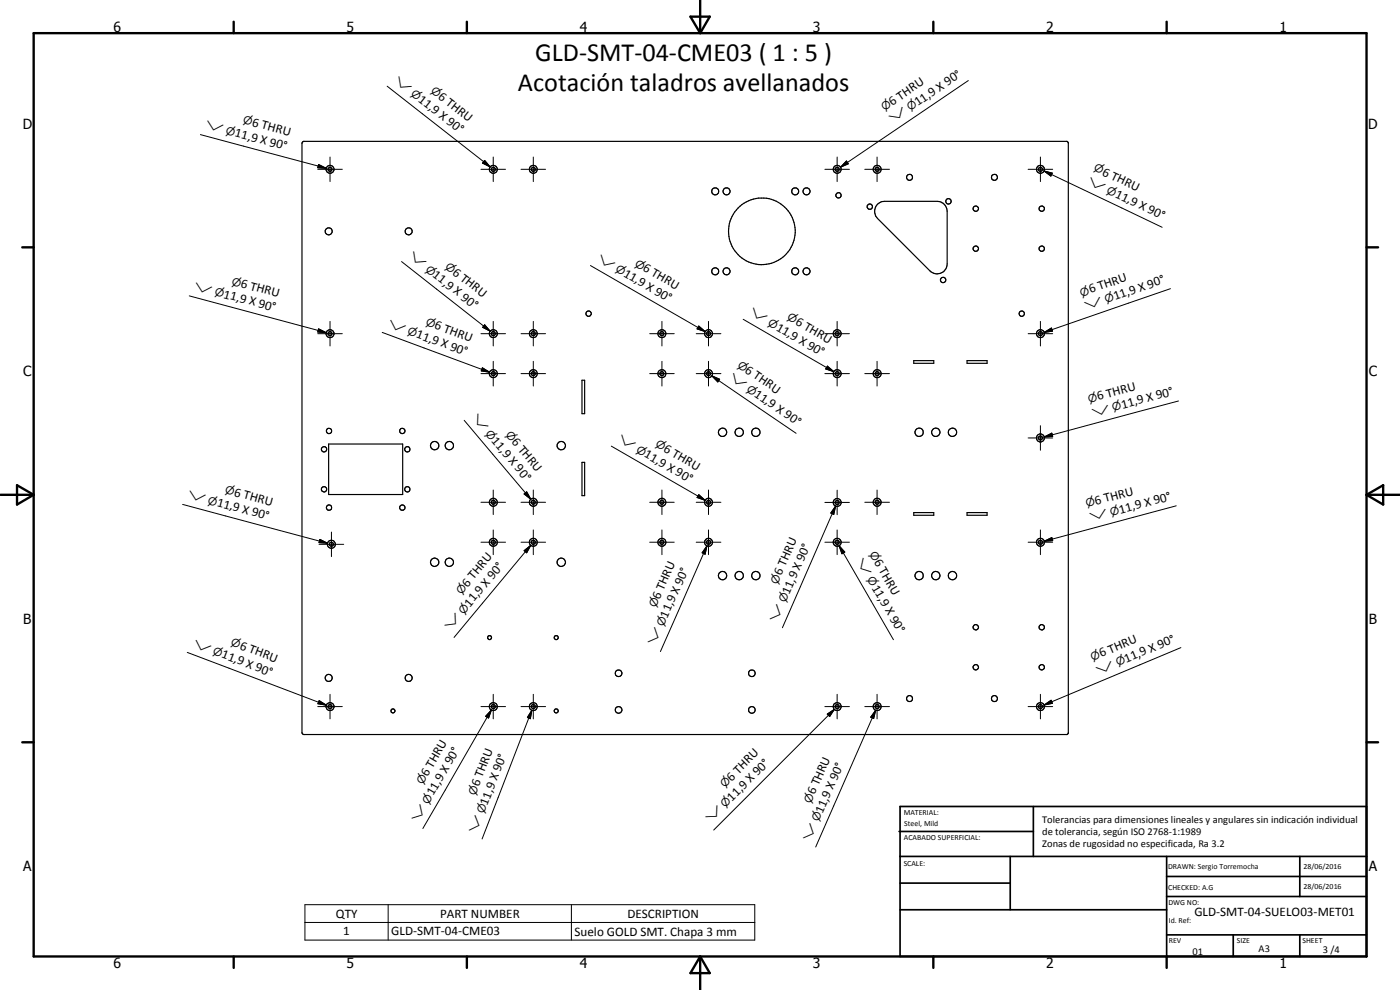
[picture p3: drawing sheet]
<svg xmlns="http://www.w3.org/2000/svg" width="420mm" height="297mm" viewBox="0 0 420 297" stroke-linecap="round" stroke-linejoin="round" font-family="sans-serif">
<g fill="none" stroke="#000" stroke-width=".35">
<path d="M90.8 42.7l.3-.3h229.1l.4 .4-.1 177.3-.3 .3-229.3-.1-.3-.5zM263.6 61.1l1.1-.6 .8-.1h15.8a3 3 0 0 1 3 3v15.8a3 3 0 0 1-1.9 2.7 3 3 0 0 1-3.3-.6l-15.8-15.8a3.1 3.1 0 0 1 .3-4.4zM174.7 114.1h.8v10h-.8zM274.2 108.2h6v.8h-6zM290.2 108.2h6v.8h-6zM98.6 133.2h22.3v15.2h-22.3zM174.7 138.7h.8v10h-.8zM274.2 153.8h6v.8h-6zM290.2 153.8h6v.8h-6z"/>
<circle cx="99" cy="50.8" r=".59"/>
<circle cx="99" cy="50.8" r="1.19"/>
<circle cx="148" cy="50.8" r=".61"/>
<circle cx="148" cy="50.8" r="1.2"/>
<circle cx="160" cy="50.8" r=".59"/>
<circle cx="160" cy="50.8" r="1.19"/>
<circle cx="214.6" cy="57.4" r="1.06"/>
<circle cx="218" cy="57.4" r="1.04"/>
<circle cx="238.7" cy="57.4" r="1.05"/>
<circle cx="242" cy="57.4" r="1.04"/>
<circle cx="251.2" cy="50.8" r=".6"/>
<circle cx="251.3" cy="50.8" r="1.2"/>
<circle cx="251.6" cy="58.6" r=".8"/>
<circle cx="263.2" cy="50.8" r="1.2"/>
<circle cx="263.2" cy="50.8" r=".61"/>
<circle cx="273" cy="53.2" r=".89"/>
<circle cx="298.5" cy="53.2" r=".9"/>
<circle cx="312.3" cy="50.8" r="1.2"/>
<circle cx="312.3" cy="50.8" r=".59"/>
<circle cx="98.6" cy="69.4" r="1.06"/>
<circle cx="122.6" cy="69.4" r="1.05"/>
<circle cx="228.6" cy="69.4" r="10"/>
<circle cx="261" cy="62" r=".81"/>
<circle cx="284.7" cy="60.4" r=".8"/>
<circle cx="292.8" cy="62.6" r=".81"/>
<circle cx="292.8" cy="74.6" r=".81"/>
<circle cx="312.6" cy="62.6" r=".81"/>
<circle cx="312.6" cy="74.6" r=".78"/>
<circle cx="176.6" cy="94.1" r=".79"/>
<circle cx="214.6" cy="81.4" r="1.05"/>
<circle cx="218.1" cy="81.4" r="1.06"/>
<circle cx="238.7" cy="81.4" r="1.04"/>
<circle cx="242.1" cy="81.4" r="1.06"/>
<circle cx="283" cy="84" r=".8"/>
<circle cx="306.6" cy="94.1" r=".8"/>
<circle cx="99" cy="100.1" r=".59"/>
<circle cx="99" cy="100.1" r="1.19"/>
<circle cx="148" cy="100.1" r="1.18"/>
<circle cx="148" cy="112.1" r="1.2"/>
<circle cx="148" cy="100.1" r=".6"/>
<circle cx="148" cy="112.1" r=".6"/>
<circle cx="160" cy="112.1" r="1.2"/>
<circle cx="160" cy="100.1" r=".6"/>
<circle cx="160" cy="100.1" r="1.18"/>
<circle cx="160.1" cy="112.1" r=".62"/>
<circle cx="198.6" cy="100.1" r="1.2"/>
<circle cx="198.6" cy="112.1" r="1.2"/>
<circle cx="198.6" cy="100.1" r=".6"/>
<circle cx="198.7" cy="112.1" r=".6"/>
<circle cx="212.6" cy="100.1" r="1.19"/>
<circle cx="212.6" cy="112.1" r="1.19"/>
<circle cx="212.6" cy="112.1" r=".6"/>
<circle cx="212.7" cy="100.1" r=".6"/>
<circle cx="251.2" cy="100.1" r=".61"/>
<circle cx="251.3" cy="112.1" r="1.2"/>
<circle cx="251.3" cy="100.1" r="1.19"/>
<circle cx="251.3" cy="112.1" r=".61"/>
<circle cx="263.2" cy="112.1" r="1.2"/>
<circle cx="263.2" cy="112.1" r=".6"/>
<circle cx="312.3" cy="100.1" r="1.2"/>
<circle cx="312.3" cy="100.1" r=".59"/>
<circle cx="97.2" cy="134.8" r=".81"/>
<circle cx="98.8" cy="129.3" r=".79"/>
<circle cx="120.7" cy="129.3" r=".8"/>
<circle cx="122.2" cy="134.8" r=".78"/>
<circle cx="130.5" cy="133.7" r="1.25"/>
<circle cx="134.9" cy="133.7" r="1.25"/>
<circle cx="168.5" cy="133.7" r="1.25"/>
<circle cx="216.8" cy="129.7" r="1.26"/>
<circle cx="221.8" cy="129.7" r="1.26"/>
<circle cx="226.8" cy="129.7" r="1.26"/>
<circle cx="275.8" cy="129.7" r="1.25"/>
<circle cx="280.8" cy="129.7" r="1.26"/>
<circle cx="285.8" cy="129.7" r="1.25"/>
<circle cx="312.3" cy="131.4" r=".6"/>
<circle cx="312.3" cy="131.4" r="1.2"/>
<circle cx="97.3" cy="146.8" r=".79"/>
<circle cx="98.7" cy="152.3" r=".8"/>
<circle cx="120.7" cy="152.3" r=".81"/>
<circle cx="122.3" cy="146.8" r=".8"/>
<circle cx="148" cy="150.7" r=".6"/>
<circle cx="148" cy="150.7" r="1.2"/>
<circle cx="160" cy="150.7" r="1.21"/>
<circle cx="160" cy="150.7" r=".6"/>
<circle cx="198.6" cy="150.7" r=".6"/>
<circle cx="198.6" cy="150.7" r="1.19"/>
<circle cx="212.6" cy="150.7" r="1.2"/>
<circle cx="212.7" cy="150.7" r=".59"/>
<circle cx="251.2" cy="150.8" r=".62"/>
<circle cx="251.3" cy="150.8" r="1.19"/>
<circle cx="263.2" cy="150.7" r="1.2"/>
<circle cx="263.2" cy="150.7" r=".6"/>
<circle cx="99.4" cy="163.3" r="1.2"/>
<circle cx="99.4" cy="163.3" r=".6"/>
<circle cx="130.4" cy="168.7" r="1.26"/>
<circle cx="134.8" cy="168.7" r="1.26"/>
<circle cx="148" cy="162.7" r=".61"/>
<circle cx="148.1" cy="162.7" r="1.2"/>
<circle cx="160" cy="162.7" r=".6"/>
<circle cx="160" cy="162.7" r="1.19"/>
<circle cx="168.4" cy="168.7" r="1.25"/>
<circle cx="198.6" cy="162.7" r=".61"/>
<circle cx="198.6" cy="162.7" r="1.2"/>
<circle cx="212.6" cy="162.7" r="1.18"/>
<circle cx="212.6" cy="162.7" r=".6"/>
<circle cx="216.8" cy="172.7" r="1.24"/>
<circle cx="221.8" cy="172.7" r="1.24"/>
<circle cx="226.8" cy="172.7" r="1.25"/>
<circle cx="251.2" cy="162.7" r=".61"/>
<circle cx="251.3" cy="162.7" r="1.2"/>
<circle cx="275.8" cy="172.7" r="1.24"/>
<circle cx="280.8" cy="172.7" r="1.26"/>
<circle cx="285.8" cy="172.7" r="1.26"/>
<circle cx="312.3" cy="162.7" r="1.2"/>
<circle cx="312.3" cy="162.7" r=".6"/>
<circle cx="146.9" cy="191.3" r=".59"/>
<circle cx="166.9" cy="191.3" r=".61"/>
<circle cx="292.8" cy="188.2" r=".81"/>
<circle cx="312.6" cy="188.2" r=".79"/>
<circle cx="98.6" cy="203.4" r="1.05"/>
<circle cx="99" cy="212" r="1.2"/>
<circle cx="99" cy="212" r=".61"/>
<circle cx="117.9" cy="213.3" r=".6"/>
<circle cx="122.6" cy="203.4" r="1.07"/>
<circle cx="148" cy="212" r=".61"/>
<circle cx="148" cy="212" r="1.2"/>
<circle cx="160.1" cy="212" r="1.19"/>
<circle cx="160.1" cy="212" r=".62"/>
<circle cx="166.9" cy="213.3" r=".61"/>
<circle cx="185.6" cy="213" r="1.01"/>
<circle cx="185.6" cy="202" r="1"/>
<circle cx="225.6" cy="213" r="1"/>
<circle cx="225.7" cy="202" r=".99"/>
<circle cx="251.2" cy="212" r=".6"/>
<circle cx="251.3" cy="212" r="1.2"/>
<circle cx="263.2" cy="212" r=".62"/>
<circle cx="263.2" cy="212" r="1.2"/>
<circle cx="273" cy="209.6" r=".9"/>
<circle cx="292.8" cy="200.2" r=".81"/>
<circle cx="298.4" cy="209.6" r=".91"/>
<circle cx="312.2" cy="212" r=".61"/>
<circle cx="312.3" cy="212" r="1.19"/>
<circle cx="312.6" cy="200.2" r=".79"/>
</g>
<g fill="none" stroke="#000" stroke-width=".71">
<path d="M10.1 9.9h400v277.1h-400zM70.1 6.5v3.4M140.1 6.5v3.4M207.2 5h5.8l-2.9 4.9zM210.1 0v9.9M280.1 6.5v3.4M350.1 6.5v3.4M6.7 74.2h3.4M410.1 74.2h3.5M.1 148.5h10M5.1 145.6l5 2.9-5 2.9zM410.1 148.5h10"/>
<path d="M410.1 148.5l5-2.9v5.8zM6.7 222.7h3.4M410.1 222.7h3.5M70.1 287v3.4M140.1 287v3.4M210.1 287v10M210.1 287l2.9 5h-5.8zM280.1 287v3.4M350.1 287v3.4"/>
</g>
<g fill="none" stroke="#000" stroke-width=".51">
<path d="M269.8 249.5h40.3M270.1 242h140v45h-140zM270.1 257h140M303.2 257v16M310.1 242v15M350.1 257v30M390.1 257v12M270.1 265h33.1M270.1 273h80M350.1 269h60M350.1 263h60M350.1 280.5h60"/>
<path d="M370.1 280.5v6.5M390.1 280.5v6.5"/>
</g>
<g fill="none" stroke="#000" stroke-width=".3">
<path d="M116.2 25.9l30.9 24.2M290.6 24.2l-38.3 26M60.1 40.4l37.8 10.1M95.4 50.8h7.3M95.6 49.4l2.3 1.1-2.5-.2zM99 47.1v7.4M144.3 50.8h7.4M145.4 48.1l1.7 2-2.3-1.2zM148 47.1v7.4M156.4 50.8h7.3M160.1 47.1v7.4M247.6 50.8h7.3"/>
<path d="M251.2 47.1v7.4M254 48.3l.6 .8-2.3 1.1zM259.5 50.8h7.4M263.2 47.1v7.4M308.6 50.8h7.3M312.2 47.1v7.4M313.3 51.3l2.5 .6-.4 .9zM313.3 51.3l35.5 16.9M120.5 78.5l26.6 20.9M177.2 79.7l34.4 19.8M56.8 88.8l41.1 11M95.6 98.7l2.3 1.1-2.5-.2z"/>
<path d="M99 96.4v7.4M114.7 99.7l32.2 12M145.4 97.5l1.7 1.9-2.2-1.2zM148 96.4v7.4M160.1 96.4v7.4M198.7 96.4v7.4M209.7 97.8l1.9 1.7-2.4-.8zM212.6 96.4v7.4M223 95.8l27.2 15.7M251.2 96.4v7.4M312.2 96.4v7.4M313.4 99.7l2.1-1.3 .4 1z"/>
<path d="M351.3 86.6l-37.9 13.1M95.4 100.1h7.3M144.3 100.1h7.4M144.3 112.1h7.4M144.8 110.4l2.1 1.3-2.5-.4zM148 108.4v7.4M156.4 100.1h7.3M156.4 112.1h7.3M160.1 108.4v7.4M195 100.1h7.3M195 112.1h7.3M198.7 108.4v7.4"/>
<path d="M208.9 100.1h7.5M208.9 112.1h7.5M212.6 108.4v7.4M213.6 112.8l2.4 1-.6 .8zM213.6 112.8l25.3 17.2M247.6 100.1h7.3M247.6 112.1h7.3M248.3 109.9l1.9 1.6-2.4-.8zM251.2 108.4v7.4M259.5 112.1h7.4M263.2 108.4v7.4M308.6 100.1h7.3"/>
<path d="M139.3 126.1l20 23.7M183.5 133.9l28.1 16.2M308.6 131.4h7.3M312.2 127.7v7.4M313.4 131.1l2.3-1.1 .2 .9zM353.7 120.3l-40.3 10.8M54.8 151.3l43.5 11.7M99.5 159.6v7.4M144.3 150.7h7.4M148 147v7.4M148 159v7.4M156.4 150.7h7.3"/>
<path d="M157.3 148.2l.8-.6 1.2 2.2zM160.1 147v7.4M160.1 159v7.4M195 150.7h7.3M198.7 147v7.4M198.7 159v7.4M208.9 150.7h7.5M209.7 148.4l1.9 1.7-2.4-.8zM212.6 147v7.4M212.6 159v7.4M247.6 150.7h7.3M250.8 151.8l-.6 2.5-.9-.4z"/>
<path d="M250.8 151.8l-16 36.5M251.2 147.1v7.3M251.2 159v7.4M259.5 150.7h7.4M263.2 147v7.4M312.2 159v7.4M353 151.8l-39.6 10.6M95.7 163.3h7.5M96 161.8l2.3 1.2-2.6-.2zM144.3 162.7h7.4M156.4 162.7h7.3M157.3 165.2l2-1.6-1.2 2.3z"/>
<path d="M159.3 163.6l-23 27.7M195 162.7h7.3M208.9 162.7h7.5M212.2 163.8l-.6 2.5-.9-.4zM212.2 163.8l-14 31.7M247.6 162.7h7.3M251.8 163.7l1.7 2-.8 .5zM251.8 163.7l16.3 28.2M308.6 162.7h7.3M313.4 162.4l2.3-1.1 .2 .9zM56.2 195.7l41.7 15.9M354.4 194.3l-41.1 17.2"/>
<path d="M95.4 212h7.3M95.8 210.2l2.1 1.4-2.5-.4zM99 208.3v7.4M144.3 212h7.4M147.5 213l-.9 2.4-.9-.5zM147.5 213l-20.6 35.6M148 208.3v7.4M156.4 212h7.3M159.6 213.1l-.4 2.5-.9-.3zM159.6 213.1l-14.9 38.6M160.1 208.3v7.4M247.6 212h7.3"/>
<path d="M248.3 214.2l2.1-1.3-1.4 2.1zM250.4 212.9l-36.2 36.1M251.2 208.3v7.4M259.5 212h7.4M262.8 213.1l-.6 2.5-.9-.4zM262.8 213.1l-18 41M263.2 208.3v7.4M308.6 212h7.3M312.2 208.3v7.4M313.3 211.5l2.2-1.4 .3 .9zM91.5 271.4h135v10.7h-135zM91.5 276.8h135"/>
<path d="M116.5 271.4v10.7M171.5 271.4v10.7"/>
</g>
<g fill="#000">
<path d="M95.6 49.4l2.3 1.1-2.5-.2zM145.4 48.1l1.7 2-2.3-1.2zM254 48.3l.6 .8-2.3 1.1zM313.3 51.3l2.5 .6-.4 .9zM95.6 98.7l2.3 1.1-2.5-.2zM145.4 97.5l1.7 1.9-2.2-1.2zM209.7 97.8l1.9 1.7-2.4-.8zM313.4 99.7l2.1-1.3 .4 1zM144.8 110.4l2.1 1.3-2.5-.4zM213.6 112.8l2.4 1-.6 .8zM248.3 109.9l1.9 1.6-2.4-.8zM313.4 131.1l2.3-1.1 .2 .9z"/>
<path d="M157.3 148.2l.8-.6 1.2 2.2zM209.7 148.4l1.9 1.7-2.4-.8zM250.8 151.8l-.6 2.5-.9-.4zM96 161.8l2.3 1.2-2.6-.2zM157.3 165.2l2-1.6-1.2 2.3zM212.2 163.8l-.6 2.5-.9-.4zM251.8 163.7l1.7 2-.8 .5zM313.4 162.4l2.3-1.1 .2 .9zM95.8 210.2l2.1 1.4-2.5-.4zM147.5 213l-.9 2.4-.9-.5zM159.6 213.1l-.4 2.5-.9-.3zM248.3 214.2l2.1-1.3-1.4 2.1z"/>
<path d="M262.8 213.1l-.6 2.5-.9-.4zM313.3 211.5l2.2-1.4 .3 .9z"/>
</g>
<g font-size="7.9">
<text x="160.6" y="18.3">GLD-SMT-04-CME03 ( 1 : 5 )</text>
<text x="155.4" y="27.3">Acotación taladros avellanados</text>
</g>
<g font-size="4.2">
<text x="34" y="9.6">6</text>
<text x="104" y="9.6">5</text>
<text x="174" y="9.6">4</text>
<text x="244" y="9.6">3</text>
<text x="314" y="9.6">2</text>
<text x="384" y="9.6">1</text>
<text x="6.8" y="38.7">D</text>
<text x="410.6" y="38.7">D</text>
<text x="7" y="112.9">C</text>
<text x="410.8" y="112.9">C</text>
<text x="7" y="187.1">B</text>
<text x="410.8" y="187.1">B</text>
<text x="7" y="261.4">A</text>
<text x="410.8" y="261.4">A</text>
<text x="34" y="290.4">6</text>
<text x="104" y="290.4">5</text>
<text x="174" y="290.4">4</text>
<text x="244" y="290.4">3</text>
<text x="314" y="290.4">2</text>
<text x="384" y="290.4">1</text>
</g>
<g font-size="3.9">
<text x="131.3" y="29.4" transform="rotate(38 131.3 29.4)">6 THRU</text>
<text x="125.3" y="30.3" transform="rotate(38 125.3 30.3)">11,9 X 90°</text>
<text x="267.7" y="31.8" transform="rotate(-34 267.7 31.8)">6 THRU</text>
<text x="275.5" y="31.9" transform="rotate(-34 275.5 31.9)">11,9 X 90°</text>
<text x="70.3" y="40.9" transform="rotate(15 70.3 40.9)">11,9 X 90°</text>
<text x="75.5" y="37.8" transform="rotate(15 75.5 37.8)">6 THRU</text>
<text x="330.6" y="52.4" transform="rotate(25 330.6 52.4)">6 THRU</text>
<text x="334.5" y="59" transform="rotate(25 334.5 59)">11,9 X 90°</text>
<text x="129.6" y="82.9" transform="rotate(38 129.6 82.9)">11,9 X 90°</text>
<text x="135.6" y="82.1" transform="rotate(38 135.6 82.1)">6 THRU</text>
<text x="186.9" y="82.8" transform="rotate(30 186.9 82.8)">11,9 X 90°</text>
<text x="192.7" y="81.1" transform="rotate(30 192.7 81.1)">6 THRU</text>
<text x="66.9" y="89.3" transform="rotate(15 66.9 89.3)">11,9 X 90°</text>
<text x="72.1" y="86.1" transform="rotate(15 72.1 86.1)">6 THRU</text>
<text x="327.2" y="88.1" transform="rotate(-19 327.2 88.1)">6 THRU</text>
<text x="334.6" y="90.1" transform="rotate(-19 334.6 90.1)">11,9 X 90°</text>
<text x="124.7" y="101.2" transform="rotate(20 124.7 101.2)">11,9 X 90°</text>
<text x="130.2" y="98.6" transform="rotate(20 130.2 98.6)">6 THRU</text>
<text x="232.7" y="98.9" transform="rotate(30 232.7 98.9)">11,9 X 90°</text>
<text x="238.5" y="97.2" transform="rotate(30 238.5 97.2)">6 THRU</text>
<text x="223.4" y="111.6" transform="rotate(34 223.4 111.6)">6 THRU</text>
<text x="226.2" y="118.7" transform="rotate(34 226.2 118.7)">11,9 X 90°</text>
<text x="329.6" y="120.1" transform="rotate(-15 329.6 120.1)">6 THRU</text>
<text x="336.8" y="122.6" transform="rotate(-15 336.8 122.6)">11,9 X 90°</text>
<text x="147.4" y="132.3" transform="rotate(50 147.4 132.3)">11,9 X 90°</text>
<text x="153.4" y="132.7" transform="rotate(50 153.4 132.7)">6 THRU</text>
<text x="193.1" y="136.9" transform="rotate(30 193.1 136.9)">11,9 X 90°</text>
<text x="199" y="135.3" transform="rotate(30 199 135.3)">6 THRU</text>
<text x="70.1" y="148.7" transform="rotate(15 70.1 148.7)">6 THRU</text>
<text x="64.9" y="151.8" transform="rotate(15 64.9 151.8)">11,9 X 90°</text>
<text x="328.9" y="151.5" transform="rotate(-15 328.9 151.5)">6 THRU</text>
<text x="336.2" y="154.1" transform="rotate(-15 336.2 154.1)">11,9 X 90°</text>
<text x="234.5" y="172.8" transform="rotate(-66 234.5 172.8)">6 THRU</text>
<text x="262.2" y="168.6" transform="rotate(60 262.2 168.6)">6 THRU</text>
<text x="140.3" y="176.3" transform="rotate(-50 140.3 176.3)">6 THRU</text>
<text x="236.8" y="178.4" transform="rotate(-66 236.8 178.4)">11,9 X 90°</text>
<text x="261.6" y="176.3" transform="rotate(60 261.6 176.3)">11,9 X 90°</text>
<text x="141" y="182.3" transform="rotate(-50 141 182.3)">11,9 X 90°</text>
<text x="197.9" y="180" transform="rotate(-66 197.9 180)">6 THRU</text>
<text x="200.2" y="185.6" transform="rotate(-66 200.2 185.6)">11,9 X 90°</text>
<text x="66.3" y="197.2" transform="rotate(21 66.3 197.2)">11,9 X 90°</text>
<text x="71.7" y="194.6" transform="rotate(21 71.7 194.6)">6 THRU</text>
<text x="330.5" y="197.3" transform="rotate(-23 330.5 197.3)">6 THRU</text>
<text x="338" y="198.9" transform="rotate(-23 338 198.9)">11,9 X 90°</text>
<text x="128.3" y="233.2" transform="rotate(-60 128.3 233.2)">6 THRU</text>
<text x="130" y="239" transform="rotate(-60 130 239)">11,9 X 90°</text>
<text x="143.7" y="236.3" transform="rotate(-69 143.7 236.3)">6 THRU</text>
<text x="219.5" y="234.5" transform="rotate(-45 219.5 234.5)">6 THRU</text>
<text x="244.5" y="238.6" transform="rotate(-66 244.5 238.6)">6 THRU</text>
<text x="146.2" y="241.7" transform="rotate(-69 146.2 241.7)">11,9 X 90°</text>
<text x="219.7" y="240.5" transform="rotate(-45 219.7 240.5)">11,9 X 90°</text>
<text x="246.8" y="244.2" transform="rotate(-66 246.8 244.2)">11,9 X 90°</text>
<text x="100.8" y="275.4">QTY</text>
<text x="132.1" y="275.4">PART NUMBER</text>
<text x="188.3" y="275.4">DESCRIPTION</text>
<text x="358.5" y="275">GLD-SMT-04-SUELO03-MET01</text>
<text x="103" y="280.7">1</text>
<text x="117.4" y="280.7">GLD-SMT-04-CME03</text>
<text x="172.4" y="280.8">Suelo GOLD SMT. Chapa 3 mm</text>
</g>
<g font-size="3.3">
<text x="118.1" y="24.7" transform="rotate(38 118.1 24.7)">w</text>
<text x="123.1" y="28.6" transform="rotate(38 123.1 28.6)">n</text>
<text x="129.1" y="27.7" transform="rotate(38 129.1 27.7)">n</text>
<text x="265.4" y="33.4" transform="rotate(-34 265.4 33.4)">n</text>
<text x="273.1" y="33.4" transform="rotate(-34 273.1 33.4)">n</text>
<text x="61.5" y="38.5" transform="rotate(15 61.5 38.5)">w</text>
<text x="67.6" y="40.2" transform="rotate(15 67.6 40.2)">n</text>
<text x="72.8" y="37" transform="rotate(15 72.8 37)">n</text>
<text x="267.9" y="37" transform="rotate(-34 267.9 37)">w</text>
<text x="328.1" y="51.1" transform="rotate(25 328.1 51.1)">n</text>
<text x="326.2" y="55.1" transform="rotate(25 326.2 55.1)">w</text>
<text x="331.9" y="57.8" transform="rotate(25 331.9 57.8)">n</text>
<text x="122.5" y="77.3" transform="rotate(38 122.5 77.3)">w</text>
<text x="127.5" y="81.2" transform="rotate(38 127.5 81.2)">n</text>
<text x="133.4" y="80.3" transform="rotate(38 133.4 80.3)">n</text>
<text x="179" y="78.2" transform="rotate(30 179 78.2)">w</text>
<text x="184.5" y="81.4" transform="rotate(30 184.5 81.4)">n</text>
<text x="190.3" y="79.7" transform="rotate(30 190.3 79.7)">n</text>
<text x="58.1" y="87" transform="rotate(15 58.1 87)">w</text>
<text x="64.3" y="88.6" transform="rotate(15 64.3 88.6)">n</text>
<text x="69.4" y="85.4" transform="rotate(15 69.4 85.4)">n</text>
<text x="324.6" y="89" transform="rotate(-19 324.6 89)">n</text>
<text x="224.8" y="94.4" transform="rotate(30 224.8 94.4)">w</text>
<text x="236.1" y="95.8" transform="rotate(30 236.1 95.8)">n</text>
<text x="326" y="93.1" transform="rotate(-19 326 93.1)">w</text>
<text x="332" y="91" transform="rotate(-19 332 91)">n</text>
<text x="116.2" y="98" transform="rotate(20 116.2 98)">w</text>
<text x="122.1" y="100.2" transform="rotate(20 122.1 100.2)">n</text>
<text x="127.6" y="97.6" transform="rotate(20 127.6 97.6)">n</text>
<text x="230.2" y="97.5" transform="rotate(30 230.2 97.5)">n</text>
<text x="218.6" y="113.6" transform="rotate(34 218.6 113.6)">w</text>
<text x="221.1" y="110" transform="rotate(34 221.1 110)">n</text>
<text x="223.8" y="117.2" transform="rotate(34 223.8 117.2)">n</text>
<text x="141.5" y="125.3" transform="rotate(50 141.5 125.3)">w</text>
<text x="326.9" y="120.8" transform="rotate(-15 326.9 120.8)">n</text>
<text x="328" y="125" transform="rotate(-15 328 125)">w</text>
<text x="334.1" y="123.4" transform="rotate(-15 334.1 123.4)">n</text>
<text x="145.5" y="130.2" transform="rotate(50 145.5 130.2)">n</text>
<text x="151.6" y="130.6" transform="rotate(50 151.6 130.6)">n</text>
<text x="185.2" y="132.4" transform="rotate(30 185.2 132.4)">w</text>
<text x="190.7" y="135.6" transform="rotate(30 190.7 135.6)">n</text>
<text x="196.5" y="133.9" transform="rotate(30 196.5 133.9)">n</text>
<text x="56.1" y="149.5" transform="rotate(15 56.1 149.5)">w</text>
<text x="67.4" y="148" transform="rotate(15 67.4 148)">n</text>
<text x="62.2" y="151.1" transform="rotate(15 62.2 151.1)">n</text>
<text x="326.2" y="152.2" transform="rotate(-15 326.2 152.2)">n</text>
<text x="333.4" y="154.8" transform="rotate(-15 333.4 154.8)">n</text>
<text x="327.4" y="156.5" transform="rotate(-15 327.4 156.5)">w</text>
<text x="260.8" y="166.2" transform="rotate(60 260.8 166.2)">n</text>
<text x="257" y="168.4" transform="rotate(60 257 168.4)">w</text>
<text x="260.2" y="173.9" transform="rotate(60 260.2 173.9)">n</text>
<text x="138.5" y="178.4" transform="rotate(-50 138.5 178.4)">n</text>
<text x="233.4" y="175.4" transform="rotate(-66 233.4 175.4)">n</text>
<text x="139.2" y="184.4" transform="rotate(-50 139.2 184.4)">n</text>
<text x="196.8" y="182.5" transform="rotate(-66 196.8 182.5)">n</text>
<text x="235.7" y="181" transform="rotate(-66 235.7 181)">n</text>
<text x="135.1" y="189.3" transform="rotate(-50 135.1 189.3)">w</text>
<text x="199.1" y="188.2" transform="rotate(-66 199.1 188.2)">n</text>
<text x="233.2" y="186.8" transform="rotate(-66 233.2 186.8)">w</text>
<text x="57.7" y="194" transform="rotate(21 57.7 194)">w</text>
<text x="63.7" y="196.3" transform="rotate(21 63.7 196.3)">n</text>
<text x="69.1" y="193.7" transform="rotate(21 69.1 193.7)">n</text>
<text x="196.5" y="194" transform="rotate(-66 196.5 194)">w</text>
<text x="327.9" y="198.4" transform="rotate(-23 327.9 198.4)">n</text>
<text x="329.6" y="202.4" transform="rotate(-23 329.6 202.4)">w</text>
<text x="335.4" y="199.9" transform="rotate(-23 335.4 199.9)">n</text>
<text x="126.9" y="235.6" transform="rotate(-60 126.9 235.6)">n</text>
<text x="142.7" y="238.9" transform="rotate(-69 142.7 238.9)">n</text>
<text x="217.5" y="236.5" transform="rotate(-45 217.5 236.5)">n</text>
<text x="128.6" y="241.4" transform="rotate(-60 128.6 241.4)">n</text>
<text x="145.2" y="244.3" transform="rotate(-69 145.2 244.3)">n</text>
<text x="217.7" y="242.5" transform="rotate(-45 217.7 242.5)">n</text>
<text x="243.4" y="241.2" transform="rotate(-66 243.4 241.2)">n</text>
<text x="125.5" y="246.9" transform="rotate(-60 125.5 246.9)">w</text>
<text x="142.9" y="250.2" transform="rotate(-69 142.9 250.2)">w</text>
<text x="213.2" y="247" transform="rotate(-45 213.2 247)">w</text>
<text x="245.7" y="246.8" transform="rotate(-66 245.7 246.8)">n</text>
<text x="243.2" y="252.6" transform="rotate(-66 243.2 252.6)">w</text>
</g>
<g font-size="3.1">
<text x="312.7" y="246.8">Tolerancias para dimensiones lineales y angulares sin indicación individual</text>
<text x="312.7" y="250.4">de tolerancia, según ISO 2768-1:1989</text>
<text x="312.7" y="254">Zonas de rugosidad no especificada, Ra 3.2</text>
<text x="357.9" y="286.4">01</text>
<text x="377.7" y="285.6">A3</text>
<text x="397" y="285.9">3 /4</text>
</g>
<g font-size="2.4">
<text x="271.2" y="244.4">MATERIAL:</text>
<text x="271.3" y="252">ACABADO SUPERFICIAL:</text>
<text x="271.4" y="247.9">Steel, Mild</text>
<text x="271.2" y="259.7">SCALE:</text>
<text x="350.6" y="260.8">DRAWN: Sergio Torremocha</text>
<text x="391.2" y="260.6">28/06/2016</text>
<text x="350.6" y="267">CHECKED: A.G</text>
<text x="391.2" y="266.7">28/06/2016</text>
<text x="350.6" y="271.4">DWG NO:</text>
<text x="350.8" y="276.9">Id. Ref:</text>
<text x="350.8" y="282.8">REV</text>
<text x="371.2" y="282.9">SIZE</text>
<text x="390.9" y="282.9">SHEET</text>
</g>
</svg>
